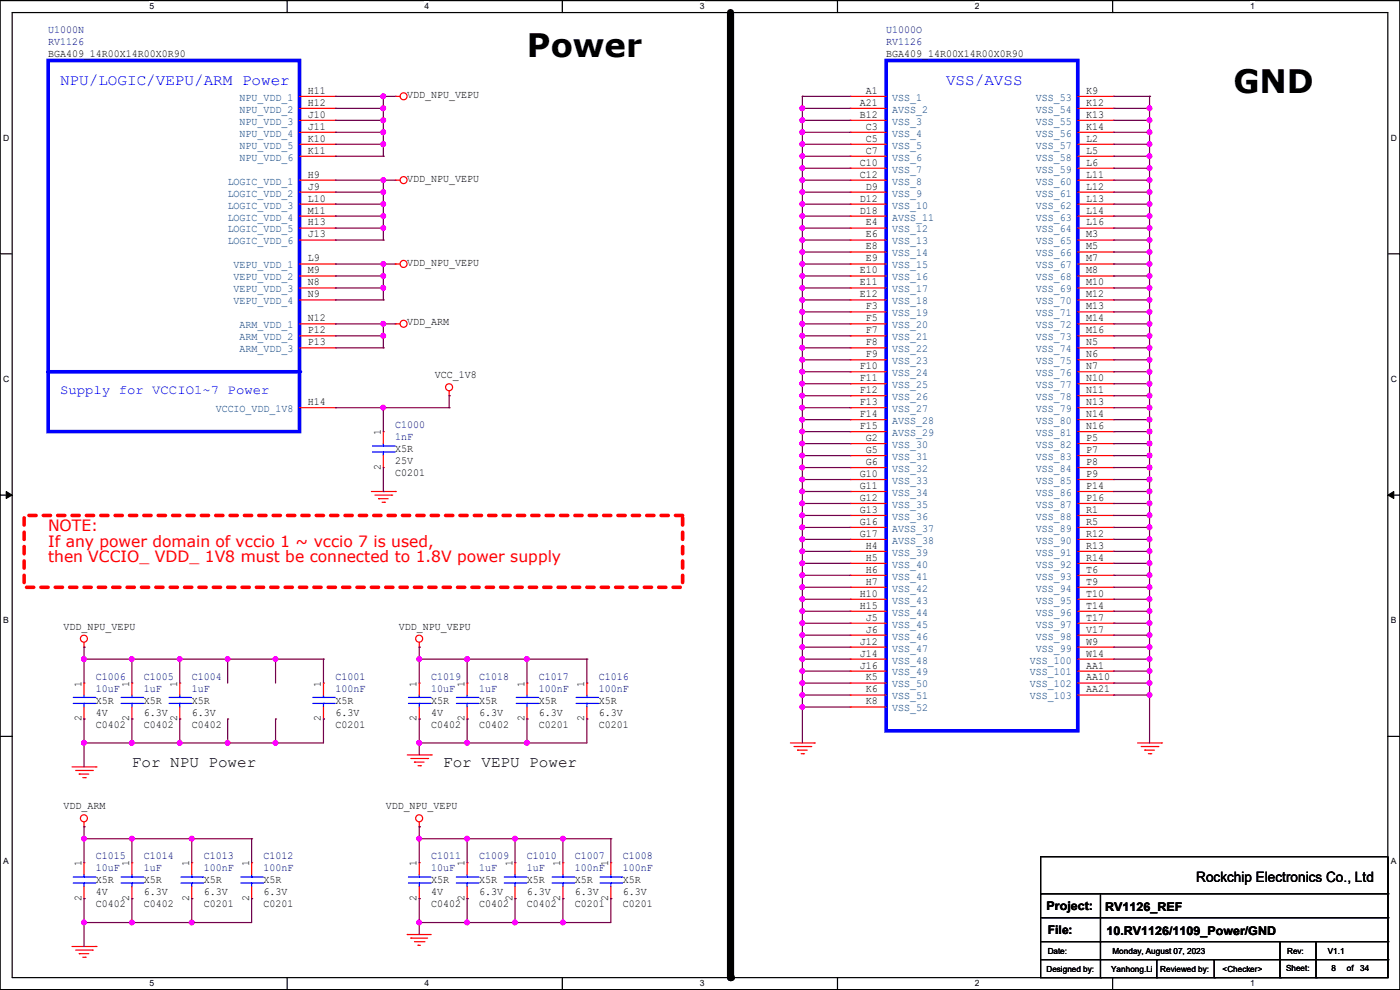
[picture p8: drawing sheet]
<svg xmlns="http://www.w3.org/2000/svg" width="297mm" height="210mm" viewBox="0 0 297 210" stroke-linecap="round" stroke-linejoin="round" font-family="sans-serif">
<path d="M0 .1h297v209.8h-297zM2.6 2.7h291.8v204.7h-291.8z" fill="none" stroke="#000" stroke-width=".25"/>
<g fill="#fff">
<path d="M31.7 .4h1v2h-1z"/>
<path d="M31.7 207.6h1v2h-1z"/>
</g>
<path d="M60.9 .1v2.6M60.9 207.4v2.5" fill="none" stroke="#000" stroke-width=".25"/>
<g fill="#fff">
<path d="M90.1 .4h1v2h-1z"/>
<path d="M90.1 207.6h1v2h-1z"/>
</g>
<path d="M119.3 .1v2.6M119.3 207.4v2.5" fill="none" stroke="#000" stroke-width=".25"/>
<g fill="#fff">
<path d="M148.5 .4h.9v2h-.9z"/>
<path d="M148.5 207.6h.9v2h-.9z"/>
</g>
<path d="M177.7 .1v2.6M177.7 207.4v2.5" fill="none" stroke="#000" stroke-width=".25"/>
<g fill="#fff">
<path d="M206.8 .4h1v2h-1z"/>
<path d="M206.8 207.6h1v2h-1z"/>
</g>
<path d="M236.1 .1v2.6M236.1 207.4v2.5" fill="none" stroke="#000" stroke-width=".25"/>
<g fill="#fff">
<path d="M265.2 .4h1v2h-1z"/>
<path d="M265.2 207.6h1v2h-1z"/>
<path d="M.7 28.2h1.2v2h-1.2z"/>
<path d="M295.1 28.2h1.2v2h-1.2z"/>
<path d="M.7 79.4h1.2v2h-1.2z"/>
<path d="M295.1 79.4h1.2v2h-1.2z"/>
</g>
<path d="M0 53.8h2.6M294.4 53.8h2.6" fill="none" stroke="#000" stroke-width=".25"/>
<g fill="#fff">
<path d="M.7 130.6h1.2v2h-1.2z"/>
<path d="M295.1 130.6h1.1v2h-1.1z"/>
</g>
<path d="M0 105h2.6M294.4 105h2.6" fill="none" stroke="#000" stroke-width=".25"/>
<path d="M1.3 104.3l1.3 .7-1.3 .7zM294.4 105l1.3-.7v1.4z" fill="#000" stroke="#000" stroke-width=".21"/>
<g fill="#fff">
<path d="M.7 181.8h1.2v2h-1.2z"/>
<path d="M295.1 181.8h1.1v2h-1.1z"/>
</g>
<g fill="none" stroke="#000" stroke-width=".25">
<path d="M0 156.2h2.6M294.4 156.2h2.6M220.8 181.7h73.6v25.7h-73.6zM220.8 189.6h73.6M220.8 194.7h73.6M220.8 199.8h73.6M233.5 189.6v17.8M271.6 199.8v7.6M279.2 199.8v7.6M294.4 189.6h.1M294.4 194.7h.1M294.4 199.8h.1"/>
<path d="M220.8 203.6h73.6M233.5 207.4h.1M245.4 207.4h.1M245.4 203.6v3.8M257.6 207.4h.1M257.6 203.6v3.8M271.6 207.4h.1M279.2 207.4h.1M294.4 203.6h.1"/>
</g>
<path d="M155 2.7v204.7" fill="none" stroke="#000" stroke-width="1.5"/>
<circle cx="155" cy="207.4" r=".76" fill="#000"/>
<path d="M5.1 109.3h139.7v15.3h-139.7z" fill="none" stroke="#f00" stroke-width=".76" stroke-dasharray="1.5 1.5"/>
<g fill="none" stroke="#f00" stroke-width=".25">
<path d="M83.9 38.2h.1M83.9 20.4h.1M83.9 38.2h1M83.9 20.4h1M180.4 20.4h.1M180.4 23h.1M180.4 25.5h.1M180.4 30.6h.1M180.4 33.1h.1M180.4 35.7h.1M180.4 38.2h.1M180.4 28.1h.1"/>
<path d="M180.4 38.2h7.6M180.4 20.4h7.6M180.4 23h7.6M180.4 25.5h7.6M180.4 30.6h7.6M180.4 33.1h7.6M180.4 35.7h7.6M180.4 28.1h7.6M228.6 38.2h7.7M228.6 20.4h7.7M228.6 23h7.7M228.6 25.5h7.7"/>
<path d="M228.6 30.6h7.7M228.6 33.1h7.7M228.6 35.7h7.7M228.6 28.1h7.7M236.3 20.4h.1M236.3 23h.1M236.3 30.6h.1M236.3 33.1h.1M236.3 35.7h.1M236.3 28.1h.1M236.3 38.2h.1M236.3 25.5h.1"/>
<path d="M83.9 56h.1M83.9 56h1M180.4 40.8h.1M180.4 43.3h.1M180.4 48.4h.1M180.4 50.9h.1M180.4 53.5h.1M180.4 56h.1M180.4 58.5h.1M180.4 45.8h.1M180.4 56h7.6M180.4 40.8h7.6"/>
<path d="M180.4 43.3h7.6M180.4 48.4h7.6M180.4 50.9h7.6M180.4 53.5h7.6M180.4 58.5h7.6M180.4 45.8h7.6M228.6 56h7.7M228.6 40.8h7.7M228.6 43.3h7.7M228.6 48.4h7.7M228.6 50.9h7.7M228.6 53.5h7.7"/>
<path d="M228.6 58.5h7.7M228.6 45.8h7.7M236.3 40.8h.1M236.3 43.3h.1M236.3 45.8h.1M236.3 48.4h.1M236.3 56h.1M236.3 53.5h.1M236.3 58.5h.1M236.3 50.9h.1M83.9 68.7h.1M83.9 68.7h1"/>
<path d="M180.4 63.6h.1M180.4 66.2h.1M180.4 68.7h.1M180.4 71.2h.1M180.4 76.3h.1M180.4 78.9h.1M180.4 61.1h.1M180.4 73.8h.1M180.4 68.7h7.6M180.4 63.6h7.6M180.4 66.2h7.6M180.4 71.2h7.6"/>
<path d="M180.4 76.3h7.6M180.4 78.9h7.6M180.4 73.8h7.6M180.4 61.1h7.6M228.6 68.7h7.7M228.6 63.6h7.7M228.6 66.2h7.7M228.6 71.2h7.7M228.6 76.3h7.7M228.6 78.9h7.7M228.6 73.8h7.7M228.6 61.1h7.7"/>
<path d="M236.3 63.6h.1M236.3 66.2h.1M236.3 68.7h.1M236.3 71.2h.1M236.3 73.8h.1M236.3 76.3h.1M236.3 78.9h.1M236.3 61.1h.1M95.3 83.9h.1M95.3 82.9v1M180.4 83.9h.1M180.4 91.6h.1"/>
<path d="M180.4 94.1h.1M180.4 96.6h.1M180.4 81.4h.1M180.4 99.2h.1M180.4 86.5h.1M180.4 89h.1M180.4 83.9h7.6M180.4 91.6h7.6M180.4 94.1h7.6M180.4 96.6h7.6M180.4 86.5h7.6M180.4 99.2h7.6"/>
<path d="M180.4 81.4h7.6M180.4 89h7.6M228.6 83.9h7.7M228.6 91.6h7.7M228.6 94.1h7.7M228.6 96.6h7.7M228.6 86.5h7.7M228.6 99.2h7.7M228.6 81.4h7.7M228.6 89h7.7M236.3 83.9h.1M236.3 86.5h.1"/>
<path d="M236.3 94.1h.1M236.3 96.6h.1M236.3 99.2h.1M236.3 89h.1M236.3 91.6h.1M236.3 81.4h.1M78.8 104.3h5.1M79.5 105h3.6M80.3 105.8h.1M80.3 105.8h2M81.1 106.6h.5M81.6 106.6h.1"/>
<path d="M83.1 105h.1M83.9 104.3h.1M180.4 101.7h.1M180.4 104.3h.1M180.4 111.9h.1M180.4 114.4h.1M180.4 119.5h.1M180.4 109.3h.1M180.4 106.8h.1M180.4 117h.1M180.4 104.3h7.6M180.4 101.7h7.6"/>
<path d="M180.4 111.9h7.6M180.4 114.4h7.6M180.4 119.5h7.6M180.4 106.8h7.6M180.4 109.3h7.6M180.4 117h7.6M228.6 104.3h7.7M228.6 101.7h7.7M228.6 111.9h7.7M228.6 114.4h7.7M228.6 119.5h7.7M228.6 106.8h7.7"/>
<path d="M228.6 109.3h7.7M228.6 117h7.7M236.3 104.3h.1M236.3 106.8h.1M236.3 111.9h.1M236.3 119.5h.1M236.3 109.3h.1M236.3 114.4h.1M236.3 117h.1M236.3 101.7h.1M17.8 137.3h.1M17.8 136.3v1"/>
<path d="M88.9 137.3h.1M88.9 136.3v1M180.4 122h.1M180.4 127.1h.1M180.4 129.7h.1M180.4 132.2h.1M180.4 134.7h.1M180.4 139.8h.1M180.4 124.6h.1M180.4 137.3h.1M180.4 122h7.6M180.4 127.1h7.6"/>
<path d="M180.4 129.7h7.6M180.4 132.2h7.6M180.4 134.7h7.6M180.4 139.8h7.6M180.4 124.6h7.6M180.4 137.3h7.6M228.6 122h7.7M228.6 127.1h7.7M228.6 129.7h7.7M228.6 132.2h7.7M228.6 134.7h7.7M228.6 139.8h7.7"/>
<path d="M228.6 124.6h7.7M228.6 137.3h7.7M236.3 124.6h.1M236.3 122h.1M236.3 127.1h.1M236.3 129.7h.1M236.3 132.2h.1M236.3 134.7h.1M236.3 137.3h.1M236.3 139.8h.1M17.8 144.9h.1M17.8 152.5h.1"/>
<path d="M17.8 144.9v2.5M17.8 150v2.5M28 144.9h.1M28 152.5h.1M28 144.9v2.5M28 150v2.5M38.1 144.9h.1M38.1 152.5h.1M38.1 144.9v2.5M38.1 150v2.5M88.9 144.9h.1M88.9 152.5h.1"/>
<path d="M88.9 144.9v2.5M88.9 150v2.5M111.8 144.9h.1M111.8 152.5h.1M111.8 144.9v2.5M111.8 150v2.5M124.5 144.9h.1M124.5 152.5h.1M124.5 144.9v2.5M124.5 150v2.5M167.7 157.6h5.1M168.4 158.4h3.6"/>
<path d="M169.2 159.1h.1M169.2 159.1h2M170 159.9h.5M170.5 159.9h.1M172 158.4h.1M172.8 157.6h.1M180.4 142.4h.1M180.4 144.9h.1M180.4 147.4h.1M180.4 150h.1M180.4 142.4h7.6M180.4 144.9h7.6"/>
<path d="M180.4 147.4h7.6M180.4 150h7.6M228.6 142.4h7.7M228.6 144.9h7.7M228.6 147.4h7.7M236.3 142.4h.1M236.3 144.9h.1M236.3 147.4h.1M241.3 157.6h5.1M242.1 158.4h3.6M242.9 159.1h.1M242.9 159.1h2"/>
<path d="M243.6 159.9h.5M244.1 159.9h.1M245.7 158.4h.1M246.4 157.6h.1M15.3 162.7h5.1M16 163.4h3.6M16.8 164.2h.1M16.8 164.2h2M17.6 165h.5M17.8 175.4h.1M17.8 174.4v1M18.1 165h.1"/>
<path d="M19.6 163.4h.1M20.4 162.7h.1M86.4 160.1h5.1M87.2 160.9h3.5M87.9 161.7h.1M87.9 161.7h2.1M88.7 162.4h.5M88.9 175.4h.1M88.9 174.4v1M89.2 162.4h.1M90.7 160.9h.1M91.5 160.1h.1"/>
<path d="M17.8 183h.1M17.8 190.6h.1M17.8 183v2.5M17.8 188.1v2.5M28 183h.1M28 190.6h.1M28 183v2.5M28 188.1v2.5M40.7 183h.1M40.7 190.6h.1M40.7 183v2.5M40.7 188.1v2.5"/>
<path d="M86.4 198.2h.1M86.4 198.2h5.1M87.2 199h.1M87.2 199h3.5M87.9 199.8h2.1M88.9 183h.1M88.9 190.6h.1M88.9 183v2.5M88.9 188.1v2.5M90 199.8h.1M99.1 183h.1M99.1 190.6h.1"/>
<path d="M99.1 183v2.5M99.1 188.1v2.5M109.3 183h.1M109.3 190.6h.1M109.3 183v2.5M109.3 188.1v2.5M119.4 183h.1M119.4 190.6h.1M119.4 183v2.5M119.4 188.1v2.5M129.6 183h.1M129.6 190.6h.1"/>
<path d="M129.6 183v2.5M129.6 188.1v2.5M15.3 200.8h5.1M16 201.5h3.6M16.8 202.3h.1M16.8 202.3h2M17.6 203.1h.5M18.1 203.1h.1M19.6 201.5h.1M20.4 200.8h.1M88.7 200.5h.1M88.7 200.5h.5"/>
<circle cx="85.6" cy="20.4" r=".74"/>
<circle cx="85.6" cy="38.2" r=".74"/>
<circle cx="85.6" cy="56" r=".74"/>
<circle cx="85.6" cy="68.7" r=".74"/>
<circle cx="95.3" cy="82.1" r=".74"/>
<circle cx="17.8" cy="135.5" r=".74"/>
<circle cx="88.9" cy="135.5" r=".74"/>
<circle cx="17.8" cy="173.6" r=".74"/>
<circle cx="88.9" cy="173.6" r=".74"/>
</g>
<g fill="none" stroke="#00f" stroke-width=".25">
<path d="M15.5 149.2h4.6M15.5 148h4.6M17.8 148h.1M17.8 149.2h.1M17.8 147.4v.6M17.8 149.2v.8M20.1 149.2h.1M20.1 148h.1M25.7 149.2h4.6M25.7 148h4.6M28 148h.1M28 149.2h.1"/>
<path d="M28 147.4v.6M28 149.2v.8M30.3 149.2h.1M30.3 148h.1M35.9 149.2h4.5M35.9 148h4.5M38.1 148h.1M38.1 149.2h.1M38.1 147.4v.6M38.1 149.2v.8M40.4 149.2h.1M40.4 148h.1"/>
<path d="M86.7 149.2h4.5M86.7 148h4.5M88.9 148h.1M88.9 149.2h.1M88.9 147.4v.6M88.9 149.2v.8M91.2 149.2h.1M91.2 148h.1M109.5 149.2h4.6M109.5 148h4.6M111.8 148h.1M111.8 149.2h.1"/>
<path d="M111.8 147.4v.6M111.8 149.2v.8M114.1 149.2h.1M114.1 148h.1M122.2 149.2h4.6M122.2 148h4.6M124.5 148h.1M124.5 149.2h.1M124.5 147.4v.6M124.5 149.2v.8M126.8 149.2h.1M126.8 148h.1"/>
<path d="M15.5 187.3h4.6M15.5 186.1h4.6M17.8 186.1h.1M17.8 187.3h.1M17.8 185.5v.6M17.8 187.3v.8M20.1 187.3h.1M20.1 186.1h.1M25.7 187.3h4.6M25.7 186.1h4.6M28 186.1h.1M28 187.3h.1"/>
<path d="M28 185.5v.6M28 187.3v.8M30.3 187.3h.1M30.3 186.1h.1M38.4 187.3h4.6M38.4 186.1h4.6M40.7 186.1h.1M40.7 187.3h.1M40.7 185.5v.6M40.7 187.3v.8M43 187.3h.1M43 186.1h.1"/>
<path d="M86.7 187.3h4.5M86.7 186.1h4.5M88.9 186.1h.1M88.9 187.3h.1M88.9 185.5v.6M88.9 187.3v.8M91.2 187.3h.1M91.2 186.1h.1M96.8 187.3h4.6M96.8 186.1h4.6M99.1 186.1h.1M99.1 187.3h.1"/>
<path d="M99.1 185.5v.6M99.1 187.3v.8M101.4 187.3h.1M101.4 186.1h.1M107 187.3h4.5M107 186.1h4.5M109.3 186.1h.1M109.3 187.3h.1M109.3 185.5v.6M109.3 187.3v.8M111.5 187.3h.1M111.5 186.1h.1"/>
<path d="M117.1 187.3h4.6M117.1 186.1h4.6M119.4 186.1h.1M119.4 187.3h.1M119.4 185.5v.6M119.4 187.3v.8M121.7 187.3h.1M121.7 186.1h.1M127.3 187.3h4.6M127.3 186.1h4.6M129.6 186.1h.1M129.6 187.3h.1"/>
<path d="M129.6 185.5v.6M129.6 187.3v.8M131.9 187.3h.1M131.9 186.1h.1"/>
</g>
<path d="M10.2 12.8h53.3v78.8h-53.3zM188 12.8h40.6v142.3h-40.6zM10.2 78.9h53.3" fill="none" stroke="#00f" stroke-width=".76"/>
<circle cx="63.5" cy="78.9" r=".38" fill="#00f"/>
<g fill="none" stroke="#f00" stroke-width=".25">
<path d="M63.5 20.4h7.7M63.5 23h7.7M63.5 25.5h7.7M63.5 28.1h7.7M63.5 30.6h7.7M63.5 33.1h7.7M63.5 38.2h7.7M71.2 20.4h.1M71.2 23h.1M71.2 25.5h.1M71.2 28.1h.1M71.2 30.6h.1"/>
<path d="M71.2 33.1h.1M71.2 38.2h.1M63.5 40.8h7.7M63.5 43.3h7.7M63.5 58.5h7.7M63.5 45.8h7.7M63.5 48.4h7.7M63.5 50.9h7.7M63.5 56h7.7M71.2 40.8h.1M71.2 43.3h.1M71.2 58.5h.1"/>
<path d="M71.2 45.8h.1M71.2 48.4h.1M71.2 50.9h.1M71.2 56h.1M63.5 61.1h7.7M63.5 71.2h7.7M63.5 73.8h7.7M63.5 68.7h7.7M63.5 63.6h7.7M71.2 61.1h.1M71.2 71.2h.1M71.2 73.8h.1"/>
<path d="M71.2 68.7h.1M71.2 63.6h.1M63.5 86.5h7.7M71.2 86.5h.1M81.3 91.6h.1M81.3 99.2h.1M81.3 91.6v2.5M81.3 96.6v2.6M68.6 144.9h.1M68.6 152.5h.1M68.6 144.9v2.5M68.6 150v2.5"/>
<path d="M99.1 144.9h.1M99.1 152.5h.1M99.1 144.9v2.5M99.1 150v2.5M53.4 183h.1M53.4 190.6h.1M53.4 183v2.5M53.4 188.1v2.5"/>
</g>
<g fill="none" stroke="#00f" stroke-width=".25">
<path d="M79 95.9h4.6M79 94.6h4.6M81.3 94.6h.1M81.3 95.9h.1M81.3 94.1v.5M81.3 95.9v.7M83.6 95.9h.1M83.6 94.6h.1M66.3 149.2h4.6M66.3 148h4.6M68.6 148h.1M68.6 149.2h.1"/>
<path d="M68.6 147.4v.6M68.6 149.2v.8M70.9 149.2h.1M70.9 148h.1M96.8 149.2h4.6M96.8 148h4.6M99.1 148h.1M99.1 149.2h.1M99.1 147.4v.6M99.1 149.2v.8M101.4 149.2h.1M101.4 148h.1"/>
<path d="M51.1 187.3h4.6M51.1 186.1h4.6M53.4 186.1h.1M53.4 187.3h.1M53.4 185.5v.6M53.4 187.3v.8M55.7 187.3h.1M55.7 186.1h.1"/>
</g>
<g fill="none" stroke="#800040" stroke-width=".25">
<path d="M71.2 38.2h12.7M71.2 33.1h10.1M71.2 28.1h10.1M71.2 23h10.1M71.2 20.4h12.7M71.2 25.5h10.1M71.2 30.6h10.1M81.3 38.2h.1M81.3 33.1h.1M81.3 28.1h.1M81.3 25.5h.1M81.3 30.6h.1"/>
<path d="M81.3 20.4h.1M81.3 23h.1M81.3 20.4v12.7M81.3 38.2v12.7M170.2 38.2h.1M170.2 35.7h.1M170.2 33.1h.1M170.2 28.1h.1M170.2 23h.1M170.2 20.4h.1M170.2 25.5h.1M170.2 30.6h.1"/>
<path d="M170.2 20.4v137.2M170.2 38.2h10.2M170.2 35.7h10.2M170.2 33.1h10.2M170.2 28.1h10.2M170.2 23h10.2M170.2 20.4h10.2M170.2 25.5h10.2M170.2 30.6h10.2M236.3 38.2h7.6M236.3 35.7h7.6M236.3 33.1h7.6"/>
<path d="M236.3 28.1h7.6M236.3 23h7.6M236.3 20.4h7.6M236.3 25.5h7.6M236.3 30.6h7.6M243.9 20.4h.1M243.9 23h.1M243.9 25.5h.1M243.9 28.1h.1M243.9 33.1h.1M243.9 35.7h.1M243.9 38.2h.1"/>
<path d="M243.9 30.6h.1M243.9 20.4v137.2M71.2 58.5h10.1M71.2 50.9h10.1M71.2 48.4h10.1M71.2 43.3h10.1M71.2 40.8h10.1M71.2 56h12.7M71.2 45.8h10.1M81.3 56h.1M81.3 58.5h.1M81.3 48.4h.1"/>
<path d="M81.3 50.9h.1M81.3 43.3h.1M81.3 45.8h.1M81.3 40.8h.1M81.3 56v7.6M170.2 58.5h.1M170.2 53.5h.1M170.2 50.9h.1M170.2 48.4h.1M170.2 43.3h.1M170.2 40.8h.1M170.2 45.8h.1"/>
<path d="M170.2 56h.1M170.2 58.5h10.2M170.2 53.5h10.2M170.2 50.9h10.2M170.2 48.4h10.2M170.2 43.3h10.2M170.2 40.8h10.2M170.2 56h10.2M170.2 45.8h10.2M236.3 58.5h7.6M236.3 53.5h7.6M236.3 50.9h7.6"/>
<path d="M236.3 48.4h7.6M236.3 43.3h7.6M236.3 40.8h7.6M236.3 56h7.6M236.3 45.8h7.6M243.9 43.3h.1M243.9 45.8h.1M243.9 48.4h.1M243.9 56h.1M243.9 58.5h.1M243.9 50.9h.1M243.9 40.8h.1"/>
<path d="M243.9 53.5h.1M71.2 73.8h10.1M71.2 63.6h10.1M71.2 61.1h10.1M71.2 68.7h12.7M71.2 71.2h10.1M81.3 73.8h.1M81.3 68.7h.1M81.3 71.2h.1M81.3 61.1h.1M81.3 63.6h.1M81.3 68.7v5.1"/>
<path d="M170.2 78.9h.1M170.2 73.8h.1M170.2 63.6h.1M170.2 61.1h.1M170.2 66.2h.1M170.2 68.7h.1M170.2 71.2h.1M170.2 76.3h.1M170.2 78.9h10.2M170.2 73.8h10.2M170.2 63.6h10.2M170.2 61.1h10.2"/>
<path d="M170.2 66.2h10.2M170.2 68.7h10.2M170.2 71.2h10.2M170.2 76.3h10.2M236.3 78.9h7.6M236.3 73.8h7.6M236.3 63.6h7.6M236.3 61.1h7.6M236.3 66.2h7.6M236.3 68.7h7.6M236.3 71.2h7.6M236.3 76.3h7.6"/>
<path d="M243.9 76.3h.1M243.9 61.1h.1M243.9 63.6h.1M243.9 68.7h.1M243.9 71.2h.1M243.9 73.8h.1M243.9 66.2h.1M243.9 78.9h.1M71.2 86.5h24.1M81.3 86.5h.1M81.3 86.5v5.1M81.3 99.2v5.1"/>
<path d="M95.3 83.9h.1M95.3 86.5h.1M95.3 83.9v2.6M170.2 99.2h.1M170.2 96.6h.1M170.2 94.1h.1M170.2 81.4h.1M170.2 91.6h.1M170.2 83.9h.1M170.2 86.5h.1M170.2 89h.1M170.2 99.2h10.2"/>
<path d="M170.2 96.6h10.2M170.2 94.1h10.2M170.2 81.4h10.2M170.2 91.6h10.2M170.2 83.9h10.2M170.2 86.5h10.2M170.2 89h10.2M236.3 99.2h7.6M236.3 96.6h7.6M236.3 94.1h7.6M236.3 81.4h7.6M236.3 91.6h7.6"/>
<path d="M236.3 83.9h7.6M236.3 86.5h7.6M236.3 89h7.6M243.9 83.9h.1M243.9 81.4h.1M243.9 86.5h.1M243.9 91.6h.1M243.9 94.1h.1M243.9 96.6h.1M243.9 99.2h.1M243.9 89h.1M81.3 104.3h.1"/>
<path d="M170.2 111.9h.1M170.2 104.3h.1M170.2 101.7h.1M170.2 114.4h.1M170.2 117h.1M170.2 119.5h.1M170.2 109.3h.1M170.2 106.8h.1M170.2 106.8h10.2M170.2 111.9h10.2M170.2 104.3h10.2M170.2 101.7h10.2"/>
<path d="M170.2 114.4h10.2M170.2 117h10.2M170.2 119.5h10.2M170.2 109.3h10.2M236.3 106.8h7.6M236.3 111.9h7.6M236.3 104.3h7.6M236.3 101.7h7.6M236.3 114.4h7.6M236.3 117h7.6M236.3 119.5h7.6M236.3 109.3h7.6"/>
<path d="M243.9 104.3h.1M243.9 114.4h.1M243.9 109.3h.1M243.9 106.8h.1M243.9 111.9h.1M243.9 117h.1M243.9 101.7h.1M243.9 119.5h.1M17.8 139.8h.1M17.8 137.3h.1M17.8 139.8h50.8M17.8 137.3v7.6"/>
<path d="M28 139.8h.1M28 139.8v5.1M38.1 139.8h.1M38.1 139.8v5.1M48.3 139.8h.1M48.3 139.8v5.1M58.5 139.8h.1M58.5 139.8v5.1M68.6 139.8h.1M68.6 139.8v5.1M88.9 137.3h.1M88.9 139.8h.1"/>
<path d="M88.9 139.8h35.6M88.9 137.3v7.6M99.1 139.8h.1M99.1 139.8v5.1M111.8 139.8h.1M111.8 139.8v5.1M124.5 139.8h.1M124.5 139.8v5.1M170.2 139.8h.1M170.2 137.3h.1M170.2 134.7h.1M170.2 129.7h.1"/>
<path d="M170.2 127.1h.1M170.2 122h.1M170.2 124.6h.1M170.2 132.2h.1M170.2 139.8h10.2M170.2 124.6h10.2M170.2 129.7h10.2M170.2 137.3h10.2M170.2 134.7h10.2M170.2 127.1h10.2M170.2 122h10.2M170.2 132.2h10.2"/>
<path d="M236.3 139.8h7.6M236.3 124.6h7.6M236.3 129.7h7.6M236.3 137.3h7.6M236.3 134.7h7.6M236.3 127.1h7.6M236.3 122h7.6M236.3 132.2h7.6M243.9 137.3h.1M243.9 122h.1M243.9 139.8h.1M243.9 127.1h.1"/>
<path d="M243.9 124.6h.1M243.9 129.7h.1M243.9 132.2h.1M243.9 134.7h.1M17.8 157.6h.1M17.8 152.5h.1M17.8 152.5v10.2M28 152.5h.1M28 157.6h.1M28 152.5v5.1M38.1 157.6h.1M38.1 152.5h.1"/>
<path d="M38.1 152.5v5.1M48.3 152.5h.1M48.3 157.6h.1M48.3 152.5v5.1M58.5 152.5h.1M58.5 157.6h.1M58.5 152.5v5.1M68.6 152.5h.1M68.6 152.5v5.1h-50.8M88.9 157.6h.1M88.9 152.5h.1M88.9 152.5v7.6"/>
<path d="M99.1 157.6h.1M99.1 152.5h.1M99.1 152.5v5.1M111.8 152.5h.1M111.8 157.6h.1M111.8 152.5v5.1M124.5 152.5h.1M124.5 152.5v5.1h-35.6M170.2 150h.1M170.2 147.4h.1M170.2 142.4h.1M170.2 144.9h.1"/>
<path d="M170.2 147.4h10.2M170.2 142.4h10.2M170.2 144.9h10.2M170.2 150h10.2M236.3 147.4h7.6M236.3 142.4h7.6M236.3 144.9h7.6M243.9 142.4h.1M243.9 144.9h.1M243.9 147.4h.1M17.8 177.9h.1M17.8 175.4h.1"/>
<path d="M17.8 175.4v7.6M17.8 177.9h35.6M28 177.9h.1M28 177.9v5.1M40.7 177.9h.1M40.7 177.9v5.1M53.4 177.9h.1M53.4 177.9v5.1M88.9 175.4h.1M88.9 177.9h.1M88.9 177.9h40.7M88.9 175.4v7.6"/>
<path d="M99.1 177.9h.1M99.1 177.9v5.1M109.3 177.9h.1M109.3 177.9v5.1M119.4 177.9h.1M119.4 177.9v5.1M129.6 177.9h.1M129.6 177.9v5.1M17.8 195.7h.1M17.8 190.6h.1M17.8 190.6v10.2M28 195.7h.1"/>
<path d="M28 190.6h.1M28 190.6v5.1M40.7 190.6h.1M40.7 195.7h.1M40.7 190.6v5.1M53.4 190.6h.1M53.4 190.6v5.1h-35.6M88.9 195.7h.1M88.9 190.6h.1M88.9 190.6v7.6M99.1 195.7h.1M99.1 190.6h.1"/>
<path d="M99.1 190.6v5.1M109.3 190.6h.1M109.3 195.7h.1M109.3 190.6v5.1M119.4 190.6h.1M119.4 195.7h.1M119.4 190.6v5.1M129.6 190.6h.1M129.6 190.6v5.1h-40.7"/>
</g>
<g fill="#f0f" stroke="#f0f" stroke-width=".25">
<circle cx="243.9" cy="142.3" r=".49"/>
<circle cx="243.9" cy="147.4" r=".49"/>
<circle cx="243.9" cy="124.6" r=".49"/>
<circle cx="243.9" cy="122" r=".49"/>
<circle cx="243.9" cy="116.9" r=".49"/>
<circle cx="243.9" cy="114.4" r=".49"/>
<circle cx="243.9" cy="111.9" r=".49"/>
<circle cx="243.9" cy="30.6" r=".49"/>
<circle cx="243.9" cy="28" r=".49"/>
<circle cx="243.9" cy="38.2" r=".49"/>
<circle cx="243.9" cy="35.7" r=".49"/>
<circle cx="243.9" cy="40.7" r=".49"/>
<circle cx="243.9" cy="43.3" r=".49"/>
<circle cx="243.9" cy="50.9" r=".49"/>
<circle cx="243.9" cy="48.4" r=".49"/>
<circle cx="243.9" cy="58.5" r=".49"/>
<circle cx="243.9" cy="63.6" r=".49"/>
<circle cx="243.9" cy="71.2" r=".49"/>
<circle cx="243.9" cy="68.7" r=".49"/>
<circle cx="243.9" cy="76.3" r=".49"/>
<circle cx="243.9" cy="73.8" r=".49"/>
<circle cx="243.9" cy="83.9" r=".49"/>
<circle cx="243.9" cy="96.6" r=".49"/>
<circle cx="243.9" cy="94.1" r=".49"/>
<circle cx="243.9" cy="129.6" r=".49"/>
<circle cx="48.3" cy="139.8" r=".49"/>
<circle cx="38.1" cy="139.8" r=".49"/>
<circle cx="58.4" cy="139.8" r=".49"/>
<circle cx="48.3" cy="157.6" r=".49"/>
<circle cx="38.1" cy="157.6" r=".49"/>
<circle cx="58.4" cy="157.6" r=".49"/>
<circle cx="17.8" cy="157.6" r=".49"/>
<circle cx="17.8" cy="139.8" r=".49"/>
<circle cx="28" cy="139.8" r=".49"/>
<circle cx="28" cy="157.6" r=".49"/>
<circle cx="119.4" cy="177.9" r=".49"/>
<circle cx="109.2" cy="177.9" r=".49"/>
<circle cx="40.7" cy="177.9" r=".49"/>
<circle cx="28" cy="177.9" r=".49"/>
<circle cx="40.7" cy="195.7" r=".49"/>
<circle cx="28" cy="195.7" r=".49"/>
<circle cx="88.9" cy="157.6" r=".49"/>
<circle cx="88.9" cy="177.9" r=".49"/>
<circle cx="88.9" cy="139.8" r=".49"/>
<circle cx="243.9" cy="109.3" r=".49"/>
<circle cx="243.9" cy="106.8" r=".49"/>
<circle cx="243.9" cy="101.7" r=".49"/>
<circle cx="243.9" cy="99.2" r=".49"/>
<circle cx="170.2" cy="150" r=".49"/>
<circle cx="170.2" cy="147.4" r=".49"/>
<circle cx="170.2" cy="144.9" r=".49"/>
<circle cx="170.2" cy="142.3" r=".49"/>
<circle cx="170.2" cy="139.8" r=".49"/>
<circle cx="170.2" cy="137.3" r=".49"/>
<circle cx="170.2" cy="129.6" r=".49"/>
<circle cx="170.2" cy="127.1" r=".49"/>
<circle cx="170.2" cy="124.6" r=".49"/>
<circle cx="170.2" cy="122" r=".49"/>
<circle cx="170.2" cy="114.4" r=".49"/>
<circle cx="170.2" cy="111.9" r=".49"/>
<circle cx="170.2" cy="104.2" r=".49"/>
<circle cx="170.2" cy="101.7" r=".49"/>
<circle cx="170.2" cy="99.2" r=".49"/>
<circle cx="170.2" cy="96.6" r=".49"/>
<circle cx="170.2" cy="94.1" r=".49"/>
<circle cx="170.2" cy="81.4" r=".49"/>
<circle cx="170.2" cy="78.8" r=".49"/>
<circle cx="170.2" cy="73.8" r=".49"/>
<circle cx="170.2" cy="63.6" r=".49"/>
<circle cx="170.2" cy="61.1" r=".49"/>
<circle cx="170.2" cy="56" r=".49"/>
<circle cx="170.2" cy="53.4" r=".49"/>
<circle cx="170.2" cy="50.9" r=".49"/>
<circle cx="170.2" cy="48.4" r=".49"/>
<circle cx="170.2" cy="45.8" r=".49"/>
<circle cx="170.2" cy="43.3" r=".49"/>
<circle cx="170.2" cy="40.7" r=".49"/>
<circle cx="170.2" cy="38.2" r=".49"/>
<circle cx="170.2" cy="35.7" r=".49"/>
<circle cx="170.2" cy="33.1" r=".49"/>
<circle cx="170.2" cy="30.6" r=".49"/>
<circle cx="170.2" cy="28" r=".49"/>
<circle cx="170.2" cy="23" r=".49"/>
<circle cx="170.2" cy="116.9" r=".49"/>
<circle cx="170.2" cy="119.5" r=".49"/>
<circle cx="170.2" cy="66.1" r=".49"/>
<circle cx="170.2" cy="68.7" r=".49"/>
<circle cx="170.2" cy="71.2" r=".49"/>
<circle cx="170.2" cy="86.5" r=".49"/>
<circle cx="170.2" cy="83.9" r=".49"/>
<circle cx="170.2" cy="91.5" r=".49"/>
<circle cx="170.2" cy="89" r=".49"/>
<circle cx="243.9" cy="66.1" r=".49"/>
<circle cx="243.9" cy="89" r=".49"/>
<circle cx="243.9" cy="134.7" r=".49"/>
<circle cx="243.9" cy="132.2" r=".49"/>
<circle cx="243.9" cy="61.1" r=".49"/>
<circle cx="243.9" cy="91.5" r=".49"/>
<circle cx="243.9" cy="86.5" r=".49"/>
<circle cx="243.9" cy="144.9" r=".49"/>
<circle cx="243.9" cy="139.8" r=".49"/>
<circle cx="243.9" cy="127.1" r=".49"/>
<circle cx="243.9" cy="104.2" r=".49"/>
<circle cx="170.2" cy="25.5" r=".49"/>
<circle cx="170.2" cy="58.5" r=".49"/>
<circle cx="170.2" cy="76.3" r=".49"/>
<circle cx="170.2" cy="109.3" r=".49"/>
<circle cx="170.2" cy="106.8" r=".49"/>
<circle cx="170.2" cy="134.7" r=".49"/>
<circle cx="170.2" cy="132.2" r=".49"/>
<circle cx="243.9" cy="23" r=".49"/>
<circle cx="243.9" cy="25.5" r=".49"/>
<circle cx="243.9" cy="33.1" r=".49"/>
<circle cx="243.9" cy="45.8" r=".49"/>
<circle cx="243.9" cy="56" r=".49"/>
<circle cx="243.9" cy="53.4" r=".49"/>
<circle cx="243.9" cy="81.4" r=".49"/>
<circle cx="243.9" cy="78.8" r=".49"/>
<circle cx="243.9" cy="119.5" r=".49"/>
<circle cx="243.9" cy="137.3" r=".49"/>
<circle cx="99.1" cy="139.8" r=".49"/>
<circle cx="99.1" cy="157.6" r=".49"/>
<circle cx="17.8" cy="177.9" r=".49"/>
<circle cx="17.8" cy="195.7" r=".49"/>
<circle cx="111.8" cy="139.8" r=".49"/>
<circle cx="111.8" cy="157.6" r=".49"/>
<circle cx="99.1" cy="195.7" r=".49"/>
<circle cx="88.9" cy="195.7" r=".49"/>
<circle cx="99.1" cy="177.9" r=".49"/>
<circle cx="119.4" cy="195.7" r=".49"/>
<circle cx="109.2" cy="195.7" r=".49"/>
<circle cx="81.3" cy="68.7" r=".49"/>
<circle cx="81.3" cy="71.2" r=".49"/>
<circle cx="81.3" cy="61.1" r=".49"/>
<circle cx="81.3" cy="56" r=".49"/>
<circle cx="81.3" cy="58.5" r=".49"/>
<circle cx="81.3" cy="48.4" r=".49"/>
<circle cx="81.3" cy="43.3" r=".49"/>
<circle cx="81.3" cy="45.8" r=".49"/>
<circle cx="81.3" cy="38.2" r=".49"/>
<circle cx="81.3" cy="40.7" r=".49"/>
<circle cx="81.3" cy="28" r=".49"/>
<circle cx="81.3" cy="25.5" r=".49"/>
<circle cx="81.3" cy="30.6" r=".49"/>
<circle cx="81.3" cy="20.4" r=".49"/>
<circle cx="81.3" cy="23" r=".49"/>
<circle cx="81.3" cy="86.5" r=".49"/>
</g>
<g font-size="6.9">
<text x="111.8" y="12.1">Power</text>
<text x="261.7" y="19.7">GND</text>
</g>
<g font-size="3.3" fill="#00f">
<text x="12.7" y="18">NPU/LOGIC/VEPU/ARM Power</text>
<text x="200.7" y="18">VSS/AVSS</text>
</g>
<g font-size="3.3" fill="#f00">
<text x="10.2" y="112.6">NOTE:</text>
<text x="10.2" y="116">If any power domain of vccio 1 ~ vccio 7 is used,</text>
<text x="10.2" y="119.3">then VCCIO_ VDD_ 1V8 must be connected to 1.8V power supply</text>
</g>
<g font-size="3.3">
<text x="28" y="162.8">For NPU Power</text>
<text x="94" y="162.8">For VEPU Power</text>
</g>
<text font-size="3" x="253.8" y="187">Rockchip Electronics Co., Ltd</text>
<text font-size="2.8" fill="#00f" x="12.7" y="83.7">Supply for VCCIO1~7 Power</text>
<g font-size="2.5">
<text x="222" y="193">Project:</text>
<text x="234.5" y="193.3">RV1126_REF</text>
<text x="222.3" y="198.1">File:</text>
<text x="234.7" y="198.3">10.RV1126/1109_Power/GND</text>
</g>
<g font-size="2.3" fill="#000080">
<text x="10.2" y="7.1">U1000N</text>
<text x="10.2" y="9.6">RV1126</text>
<text x="188" y="7.1">U1000O</text>
<text x="188" y="9.6">RV1126</text>
<text x="83.9" y="90.9">C1000</text>
<text x="83.9" y="93.4">1nF</text>
<text x="20.4" y="144.2">C1006</text>
<text x="20.4" y="146.8">10uF</text>
<text x="30.5" y="144.2">C1005</text>
<text x="30.5" y="146.8">1uF</text>
<text x="40.7" y="144.2">C1004</text>
<text x="40.7" y="146.8">1uF</text>
<text x="71.2" y="144.2">C1001</text>
<text x="71.2" y="146.8">100nF</text>
<text x="91.5" y="144.2">C1019</text>
<text x="91.5" y="146.8">10uF</text>
<text x="101.6" y="144.2">C1018</text>
<text x="101.6" y="146.8">1uF</text>
<text x="114.3" y="144.2">C1017</text>
<text x="114.3" y="146.8">100nF</text>
<text x="127" y="144.2">C1016</text>
<text x="127" y="146.8">100nF</text>
<text x="20.4" y="182.3">C1015</text>
<text x="20.4" y="184.9">10uF</text>
<text x="30.5" y="182.3">C1014</text>
<text x="30.5" y="184.9">1uF</text>
<text x="43.2" y="182.3">C1013</text>
<text x="43.2" y="184.9">100nF</text>
<text x="55.9" y="182.3">C1012</text>
<text x="55.9" y="184.9">100nF</text>
<text x="91.5" y="182.3">C1011</text>
<text x="91.5" y="184.9">10uF</text>
<text x="101.6" y="182.3">C1009</text>
<text x="101.6" y="184.9">1uF</text>
<text x="111.8" y="182.3">C1010</text>
<text x="111.8" y="184.9">1uF</text>
<text x="122" y="182.3">C1007</text>
<text x="122" y="184.9">100nF</text>
<text x="132.1" y="182.3">C1008</text>
<text x="132.1" y="184.9">100nF</text>
</g>
<g font-size="2.3">
<text x="10.2" y="12.1">BGA409_14R00X14R00X0R90</text>
<text x="188" y="12.1">BGA409_14R00X14R00X0R90</text>
<text x="65.3" y="19.9">H11</text>
<text x="65.3" y="22.4">H12</text>
<text x="86.4" y="20.8">VDD_NPU_VEPU</text>
<text x="182.4" y="22.4">A21</text>
<text x="183.7" y="19.9">A1</text>
<text x="230.4" y="19.9">K9</text>
<text x="230.4" y="22.4">K12</text>
<text x="65.3" y="25">J10</text>
<text x="65.3" y="27.5">J11</text>
<text x="182.4" y="25">B12</text>
<text x="183.7" y="27.5">C3</text>
<text x="230.4" y="27.5">K14</text>
<text x="230.4" y="25">K13</text>
<text x="65.3" y="30.1">K10</text>
<text x="65.3" y="32.6">K11</text>
<text x="182.4" y="35.1">C10</text>
<text x="183.7" y="30.1">C5</text>
<text x="183.7" y="32.6">C7</text>
<text x="230.4" y="30.1">L2</text>
<text x="230.4" y="32.6">L5</text>
<text x="230.4" y="35.1">L6</text>
<text x="65.3" y="37.7">H9</text>
<text x="65.3" y="40.2">J9</text>
<text x="86.4" y="38.6">VDD_NPU_VEPU</text>
<text x="182.4" y="37.7">C12</text>
<text x="183.7" y="40.2">D9</text>
<text x="230.4" y="40.2">L12</text>
<text x="230.4" y="37.7">L11</text>
<text x="65.3" y="42.8">L10</text>
<text x="65.3" y="45.3">M11</text>
<text x="65.3" y="47.8">H13</text>
<text x="182.4" y="42.8">D12</text>
<text x="182.4" y="45.3">D18</text>
<text x="183.7" y="47.8">E4</text>
<text x="230.4" y="42.8">L13</text>
<text x="230.4" y="45.3">L14</text>
<text x="230.4" y="47.8">L16</text>
<text x="65.3" y="50.4">J13</text>
<text x="183.7" y="50.4">E6</text>
<text x="183.7" y="52.9">E8</text>
<text x="230.4" y="52.9">M5</text>
<text x="230.4" y="50.4">M3</text>
<text x="65.3" y="58">M9</text>
<text x="65.3" y="55.5">L9</text>
<text x="86.4" y="56.3">VDD_NPU_VEPU</text>
<text x="182.4" y="58">E10</text>
<text x="183.7" y="55.5">E9</text>
<text x="230.4" y="55.5">M7</text>
<text x="230.4" y="58">M8</text>
<text x="65.3" y="60.5">N8</text>
<text x="65.3" y="63.1">N9</text>
<text x="182.4" y="63.1">E12</text>
<text x="182.4" y="60.5">E11</text>
<text x="183.7" y="65.6">F3</text>
<text x="230.4" y="63.1">M12</text>
<text x="230.4" y="65.6">M13</text>
<text x="230.4" y="60.5">M10</text>
<text x="65.3" y="70.7">P12</text>
<text x="65.3" y="68.2">N12</text>
<text x="86.4" y="69">VDD_ARM</text>
<text x="183.7" y="68.2">F5</text>
<text x="183.7" y="70.7">F7</text>
<text x="230.4" y="68.2">M14</text>
<text x="230.4" y="70.7">M16</text>
<text x="65.3" y="73.2">P13</text>
<text x="183.7" y="75.8">F9</text>
<text x="183.7" y="73.2">F8</text>
<text x="230.4" y="73.2">N5</text>
<text x="230.4" y="75.8">N6</text>
<text x="92.2" y="80.2">VCC_1V8</text>
<text x="182.4" y="78.3">F10</text>
<text x="182.4" y="83.4">F12</text>
<text x="182.4" y="80.9">F11</text>
<text x="230.4" y="78.3">N7</text>
<text x="230.4" y="83.4">N11</text>
<text x="230.4" y="80.9">N10</text>
<text x="65.3" y="85.9">H14</text>
<text x="182.4" y="85.9">F13</text>
<text x="182.4" y="88.5">F14</text>
<text x="230.4" y="85.9">N13</text>
<text x="230.4" y="88.5">N14</text>
<text x="80.8" y="92.3" transform="rotate(-90 80.8 92.3)">1</text>
<text x="83.9" y="96">X5R</text>
<text x="182.4" y="91">F15</text>
<text x="183.7" y="93.6">G2</text>
<text x="230.4" y="93.6">P5</text>
<text x="230.4" y="91">N16</text>
<text x="80.8" y="99.7" transform="rotate(-90 80.8 99.7)">2</text>
<text x="83.9" y="101">C0201</text>
<text x="83.9" y="98.5">25V</text>
<text x="182.4" y="101.2">G10</text>
<text x="183.7" y="96.1">G5</text>
<text x="183.7" y="98.6">G6</text>
<text x="230.4" y="96.1">P7</text>
<text x="230.4" y="98.6">P8</text>
<text x="230.4" y="101.2">P9</text>
<text x="182.4" y="103.7">G11</text>
<text x="182.4" y="106.3">G12</text>
<text x="230.4" y="103.7">P14</text>
<text x="230.4" y="106.3">P16</text>
<text x="182.4" y="111.3">G16</text>
<text x="182.4" y="113.9">G17</text>
<text x="182.4" y="108.8">G13</text>
<text x="230.4" y="111.3">R5</text>
<text x="230.4" y="108.8">R1</text>
<text x="230.4" y="113.9">R12</text>
<text x="183.7" y="119">H5</text>
<text x="183.7" y="116.4">H4</text>
<text x="230.4" y="119">R14</text>
<text x="230.4" y="116.4">R13</text>
<text x="183.7" y="121.5">H6</text>
<text x="183.7" y="124">H7</text>
<text x="230.4" y="124">T9</text>
<text x="230.4" y="121.5">T6</text>
<text x="182.4" y="126.6">H10</text>
<text x="182.4" y="129.1">H15</text>
<text x="183.7" y="131.7">J5</text>
<text x="230.4" y="126.6">T10</text>
<text x="230.4" y="129.1">T14</text>
<text x="230.4" y="131.7">T17</text>
<text x="13.5" y="133.6">VDD_NPU_VEPU</text>
<text x="84.6" y="133.6">VDD_NPU_VEPU</text>
<text x="182.4" y="136.7">J12</text>
<text x="183.7" y="134.2">J6</text>
<text x="230.4" y="134.2">V17</text>
<text x="230.4" y="136.7">W9</text>
<text x="182.4" y="139.3">J14</text>
<text x="182.4" y="141.8">J16</text>
<text x="230.4" y="139.3">W14</text>
<text x="230.4" y="141.8">AA1</text>
<text x="17.3" y="145.7" transform="rotate(-90 17.3 145.7)">1</text>
<text x="20.4" y="149.3">X5R</text>
<text x="27.4" y="145.7" transform="rotate(-90 27.4 145.7)">1</text>
<text x="30.5" y="149.3">X5R</text>
<text x="37.6" y="145.7" transform="rotate(-90 37.6 145.7)">1</text>
<text x="40.7" y="149.3">X5R</text>
<text x="68.1" y="145.7" transform="rotate(-90 68.1 145.7)">1</text>
<text x="71.2" y="149.3">X5R</text>
<text x="88.4" y="145.7" transform="rotate(-90 88.4 145.7)">1</text>
<text x="91.5" y="149.3">X5R</text>
<text x="98.6" y="145.7" transform="rotate(-90 98.6 145.7)">1</text>
<text x="101.6" y="149.3">X5R</text>
<text x="111.3" y="145.7" transform="rotate(-90 111.3 145.7)">1</text>
<text x="114.3" y="149.3">X5R</text>
<text x="124" y="145.7" transform="rotate(-90 124 145.7)">1</text>
<text x="127" y="149.3">X5R</text>
<text x="183.7" y="144.4">K5</text>
<text x="183.7" y="146.9">K6</text>
<text x="183.7" y="149.4">K8</text>
<text x="230.4" y="144.4">AA10</text>
<text x="230.4" y="146.9">AA21</text>
<text x="17.3" y="153" transform="rotate(-90 17.3 153)">2</text>
<text x="20.4" y="154.4">C0402</text>
<text x="20.4" y="151.8">4V</text>
<text x="27.4" y="153" transform="rotate(-90 27.4 153)">2</text>
<text x="30.5" y="154.4">C0402</text>
<text x="30.5" y="151.8">6.3V</text>
<text x="37.6" y="153" transform="rotate(-90 37.6 153)">2</text>
<text x="40.7" y="154.4">C0402</text>
<text x="40.7" y="151.8">6.3V</text>
<text x="68.1" y="153" transform="rotate(-90 68.1 153)">2</text>
<text x="71.2" y="154.4">C0201</text>
<text x="71.2" y="151.8">6.3V</text>
<text x="88.4" y="153" transform="rotate(-90 88.4 153)">2</text>
<text x="91.5" y="154.4">C0402</text>
<text x="91.5" y="151.8">4V</text>
<text x="98.6" y="153" transform="rotate(-90 98.6 153)">2</text>
<text x="101.6" y="154.4">C0402</text>
<text x="101.6" y="151.8">6.3V</text>
<text x="111.3" y="153" transform="rotate(-90 111.3 153)">2</text>
<text x="114.3" y="154.4">C0201</text>
<text x="114.3" y="151.8">6.3V</text>
<text x="124" y="153" transform="rotate(-90 124 153)">2</text>
<text x="127" y="154.4">C0201</text>
<text x="127" y="151.8">6.3V</text>
<text x="13.5" y="171.7">VDD_ARM</text>
<text x="81.8" y="171.7">VDD_NPU_VEPU</text>
<text x="17.3" y="183.8" transform="rotate(-90 17.3 183.8)">1</text>
<text x="27.4" y="183.8" transform="rotate(-90 27.4 183.8)">1</text>
<text x="40.1" y="183.8" transform="rotate(-90 40.1 183.8)">1</text>
<text x="52.8" y="183.8" transform="rotate(-90 52.8 183.8)">1</text>
<text x="88.4" y="183.8" transform="rotate(-90 88.4 183.8)">1</text>
<text x="98.6" y="183.8" transform="rotate(-90 98.6 183.8)">1</text>
<text x="108.7" y="183.8" transform="rotate(-90 108.7 183.8)">1</text>
<text x="118.9" y="183.8" transform="rotate(-90 118.9 183.8)">1</text>
<text x="129" y="183.8" transform="rotate(-90 129 183.8)">1</text>
<text x="17.3" y="191.1" transform="rotate(-90 17.3 191.1)">2</text>
<text x="20.4" y="187.4">X5R</text>
<text x="20.4" y="189.9">4V</text>
<text x="27.4" y="191.1" transform="rotate(-90 27.4 191.1)">2</text>
<text x="30.5" y="187.4">X5R</text>
<text x="30.5" y="189.9">6.3V</text>
<text x="40.1" y="191.1" transform="rotate(-90 40.1 191.1)">2</text>
<text x="43.2" y="187.4">X5R</text>
<text x="43.2" y="189.9">6.3V</text>
<text x="52.8" y="191.1" transform="rotate(-90 52.8 191.1)">2</text>
<text x="55.9" y="187.4">X5R</text>
<text x="55.9" y="189.9">6.3V</text>
<text x="88.4" y="191.1" transform="rotate(-90 88.4 191.1)">2</text>
<text x="91.5" y="187.4">X5R</text>
<text x="91.5" y="189.9">4V</text>
<text x="98.6" y="191.1" transform="rotate(-90 98.6 191.1)">2</text>
<text x="101.6" y="187.4">X5R</text>
<text x="101.6" y="189.9">6.3V</text>
<text x="108.7" y="191.1" transform="rotate(-90 108.7 191.1)">2</text>
<text x="111.8" y="187.4">X5R</text>
<text x="111.8" y="189.9">6.3V</text>
<text x="118.9" y="191.1" transform="rotate(-90 118.9 191.1)">2</text>
<text x="122" y="187.4">X5R</text>
<text x="122" y="189.9">6.3V</text>
<text x="129" y="191.1" transform="rotate(-90 129 191.1)">2</text>
<text x="132.1" y="187.4">X5R</text>
<text x="132.1" y="189.9">6.3V</text>
<text x="20.4" y="192.5">C0402</text>
<text x="30.5" y="192.5">C0402</text>
<text x="43.2" y="192.5">C0201</text>
<text x="55.9" y="192.5">C0201</text>
<text x="91.5" y="192.5">C0402</text>
<text x="101.6" y="192.5">C0402</text>
<text x="111.8" y="192.5">C0402</text>
<text x="122" y="192.5">C0201</text>
<text x="132.1" y="192.5">C0201</text>
</g>
<g font-size="2.3" fill="#004080">
<text x="50.8" y="21.4">NPU_VDD_1</text>
<text x="50.8" y="23.9">NPU_VDD_2</text>
<text x="189.3" y="21.4">VSS_1</text>
<text x="189.3" y="23.9">AVSS_2</text>
<text x="219.8" y="21.4">VSS_53</text>
<text x="219.8" y="23.9">VSS_54</text>
<text x="50.8" y="26.5">NPU_VDD_3</text>
<text x="50.8" y="29">NPU_VDD_4</text>
<text x="189.3" y="26.5">VSS_3</text>
<text x="189.3" y="29">VSS_4</text>
<text x="219.8" y="29">VSS_56</text>
<text x="219.8" y="26.5">VSS_55</text>
<text x="50.8" y="31.5">NPU_VDD_5</text>
<text x="50.8" y="34.1">NPU_VDD_6</text>
<text x="189.3" y="31.5">VSS_5</text>
<text x="189.3" y="34.1">VSS_6</text>
<text x="219.8" y="31.5">VSS_57</text>
<text x="219.8" y="34.1">VSS_58</text>
<text x="48.3" y="39.2">LOGIC_VDD_1</text>
<text x="48.3" y="41.7">LOGIC_VDD_2</text>
<text x="189.3" y="36.6">VSS_7</text>
<text x="189.3" y="39.2">VSS_8</text>
<text x="189.3" y="41.7">VSS_9</text>
<text x="219.8" y="36.6">VSS_59</text>
<text x="219.8" y="41.7">VSS_61</text>
<text x="219.8" y="39.2">VSS_60</text>
<text x="48.3" y="44.2">LOGIC_VDD_3</text>
<text x="48.3" y="46.8">LOGIC_VDD_4</text>
<text x="189.3" y="44.2">VSS_10</text>
<text x="189.3" y="46.8">AVSS_11</text>
<text x="219.8" y="44.2">VSS_62</text>
<text x="219.8" y="46.8">VSS_63</text>
<text x="48.3" y="49.3">LOGIC_VDD_5</text>
<text x="48.3" y="51.9">LOGIC_VDD_6</text>
<text x="189.3" y="49.3">VSS_12</text>
<text x="189.3" y="51.9">VSS_13</text>
<text x="219.8" y="49.3">VSS_64</text>
<text x="219.8" y="51.9">VSS_65</text>
<text x="49.6" y="59.5">VEPU_VDD_2</text>
<text x="49.6" y="56.9">VEPU_VDD_1</text>
<text x="189.3" y="54.4">VSS_14</text>
<text x="189.3" y="56.9">VSS_15</text>
<text x="189.3" y="59.5">VSS_16</text>
<text x="219.8" y="56.9">VSS_67</text>
<text x="219.8" y="54.4">VSS_66</text>
<text x="219.8" y="59.5">VSS_68</text>
<text x="49.6" y="62">VEPU_VDD_3</text>
<text x="49.6" y="64.6">VEPU_VDD_4</text>
<text x="189.3" y="64.6">VSS_18</text>
<text x="189.3" y="62">VSS_17</text>
<text x="219.8" y="64.6">VSS_70</text>
<text x="219.8" y="62">VSS_69</text>
<text x="50.8" y="69.6">ARM_VDD_1</text>
<text x="189.3" y="67.1">VSS_19</text>
<text x="189.3" y="69.6">VSS_20</text>
<text x="219.8" y="67.1">VSS_71</text>
<text x="219.8" y="69.6">VSS_72</text>
<text x="50.8" y="72.2">ARM_VDD_2</text>
<text x="50.8" y="74.7">ARM_VDD_3</text>
<text x="189.3" y="72.2">VSS_21</text>
<text x="189.3" y="77.3">VSS_23</text>
<text x="189.3" y="74.7">VSS_22</text>
<text x="219.8" y="72.2">VSS_73</text>
<text x="219.8" y="74.7">VSS_74</text>
<text x="219.8" y="77.3">VSS_75</text>
<text x="189.3" y="79.8">VSS_24</text>
<text x="189.3" y="82.3">VSS_25</text>
<text x="219.8" y="79.8">VSS_76</text>
<text x="219.8" y="82.3">VSS_77</text>
<text x="45.8" y="87.4">VCCIO_VDD_1V8</text>
<text x="189.3" y="84.9">VSS_26</text>
<text x="189.3" y="87.4">VSS_27</text>
<text x="189.3" y="90">AVSS_28</text>
<text x="219.8" y="84.9">VSS_78</text>
<text x="219.8" y="87.4">VSS_79</text>
<text x="219.8" y="90">VSS_80</text>
<text x="189.3" y="92.5">AVSS_29</text>
<text x="189.3" y="95">VSS_30</text>
<text x="219.8" y="95">VSS_82</text>
<text x="219.8" y="92.5">VSS_81</text>
<text x="189.3" y="97.6">VSS_31</text>
<text x="189.3" y="100.1">VSS_32</text>
<text x="219.8" y="97.6">VSS_83</text>
<text x="219.8" y="100.1">VSS_84</text>
<text x="189.3" y="102.7">VSS_33</text>
<text x="189.3" y="105.2">VSS_34</text>
<text x="189.3" y="107.7">VSS_35</text>
<text x="219.8" y="105.2">VSS_86</text>
<text x="219.8" y="107.7">VSS_87</text>
<text x="219.8" y="102.7">VSS_85</text>
<text x="189.3" y="112.8">AVSS_37</text>
<text x="189.3" y="110.3">VSS_36</text>
<text x="219.8" y="112.8">VSS_89</text>
<text x="219.8" y="110.3">VSS_88</text>
<text x="189.3" y="115.4">AVSS_38</text>
<text x="189.3" y="117.9">VSS_39</text>
<text x="219.8" y="115.4">VSS_90</text>
<text x="219.8" y="117.9">VSS_91</text>
<text x="189.3" y="120.4">VSS_40</text>
<text x="189.3" y="123">VSS_41</text>
<text x="189.3" y="125.5">VSS_42</text>
<text x="219.8" y="120.4">VSS_92</text>
<text x="219.8" y="125.5">VSS_94</text>
<text x="219.8" y="123">VSS_93</text>
<text x="189.3" y="128.1">VSS_43</text>
<text x="189.3" y="130.6">VSS_44</text>
<text x="219.8" y="128.1">VSS_95</text>
<text x="219.8" y="130.6">VSS_96</text>
<text x="189.3" y="133.1">VSS_45</text>
<text x="189.3" y="135.7">VSS_46</text>
<text x="219.8" y="133.1">VSS_97</text>
<text x="219.8" y="135.7">VSS_98</text>
<text x="189.3" y="140.8">VSS_48</text>
<text x="189.3" y="143.3">VSS_49</text>
<text x="189.3" y="138.2">VSS_47</text>
<text x="218.5" y="140.8">VSS_100</text>
<text x="218.5" y="143.3">VSS_101</text>
<text x="219.8" y="138.2">VSS_99</text>
<text x="189.3" y="145.8">VSS_50</text>
<text x="189.3" y="148.4">VSS_51</text>
<text x="218.5" y="145.8">VSS_102</text>
<text x="218.5" y="148.4">VSS_103</text>
<text x="189.3" y="150.9">VSS_52</text>
</g>
<g font-size="1.8">
<text x="31.7" y="2">5</text>
<text x="90.1" y="2">4</text>
<text x="148.5" y="2">3</text>
<text x="206.8" y="2">2</text>
<text x="265.2" y="2">1</text>
<text x=".7" y="29.8">D</text>
<text x="295.1" y="29.8">D</text>
<text x=".7" y="81">C</text>
<text x="295.1" y="81">C</text>
<text x=".7" y="132.2">B</text>
<text x="295.1" y="132.2">B</text>
<text x=".7" y="183.4">A</text>
<text x="295.1" y="183.4">A</text>
<text x="222.3" y="202.4">Date:</text>
<text x="236" y="202.4">Monday, August 07, 2023</text>
<text x="273.1" y="202.4">Rev:</text>
<text x="281.7" y="202.4">V1.1</text>
<text x="31.7" y="209.3">5</text>
<text x="90.1" y="209.3">4</text>
<text x="148.5" y="209.3">3</text>
<text x="206.8" y="209.3">2</text>
<text x="222" y="206.2">Designed by:</text>
<text x="235.7" y="206.2">Yanhong.Li</text>
<text x="246.2" y="206.2">Reviewed by:</text>
<text x="259.4" y="206.2">&lt;Checker&gt;</text>
<text x="265.2" y="209.3">1</text>
<text x="272.8" y="206">Sheet:</text>
<text x="282.5" y="206">8</text>
<text x="285.7" y="206">of</text>
<text x="288.6" y="206">34</text>
</g>
</svg>
